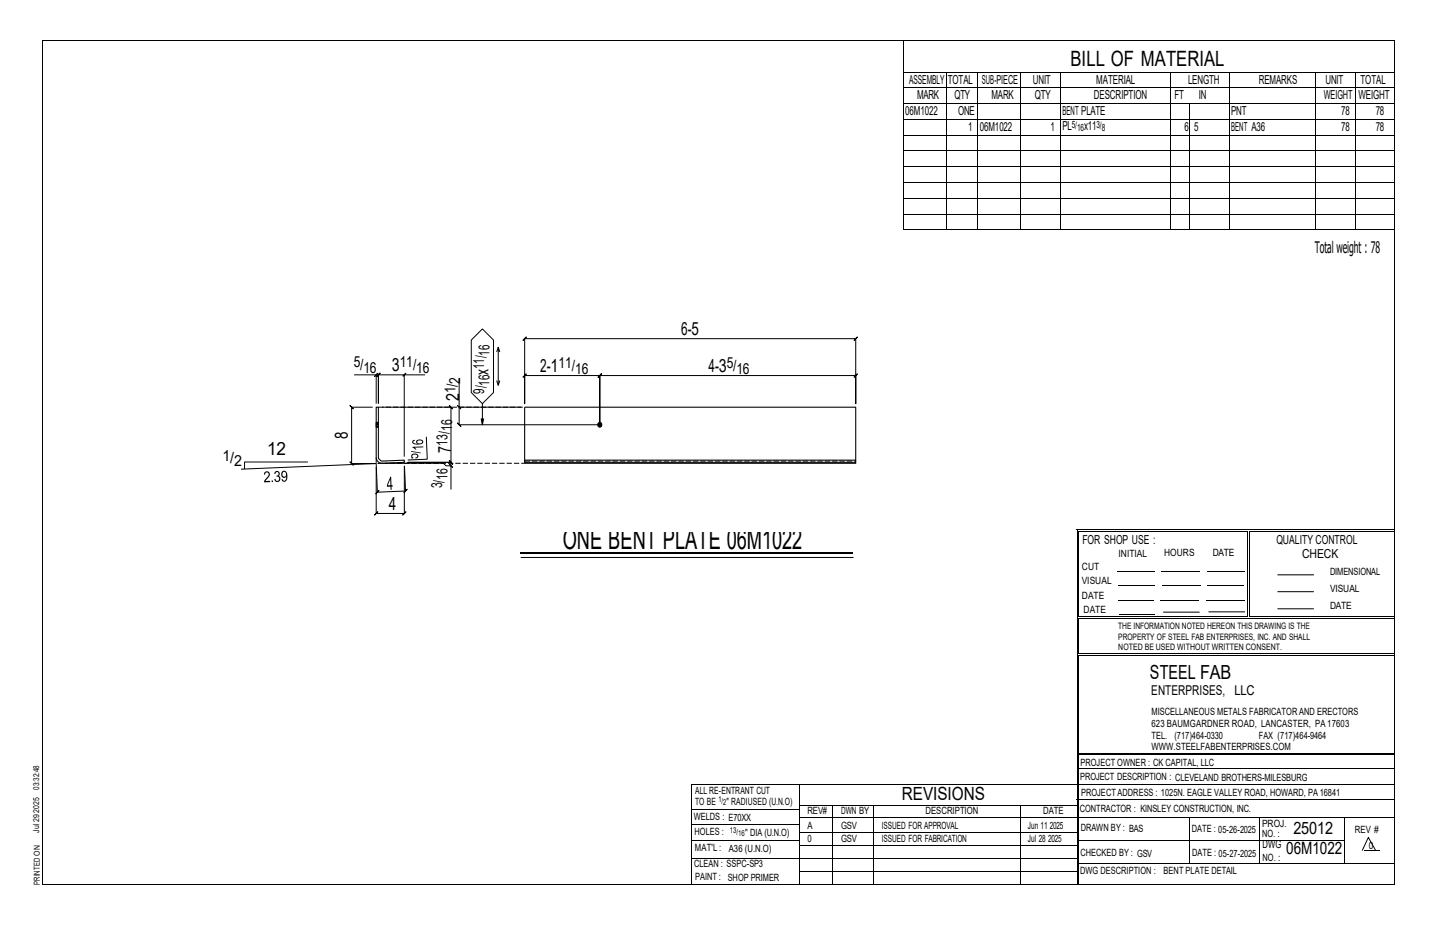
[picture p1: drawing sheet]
<svg xmlns="http://www.w3.org/2000/svg" width="432mm" height="279mm" viewBox="0 0 432 279" stroke-linecap="round" stroke-linejoin="round" font-family="sans-serif">
<g fill="none" stroke="#000" stroke-width=".3">
<path d="M12.7 12.2v9.3M12.8 12.1h258.5M271.5 12.2v9.3M271.6 12.1h147.3M419 12.2v9.3M12.7 21.8v4.4M12.7 26.5v4.5M12.7 31.2v4.5M12.7 36v4.5M271.5 21.8v4.4M271.5 26.5v4.5M271.5 31.2v4.5"/>
<path d="M271.5 36v4.5M271.6 21.6h12.7M271.6 26.4h12.7M271.6 31.1h12.7M271.6 35.9h12.7M284.4 21.8v4.4M284.4 26.5v4.5M284.4 31.2v4.5M284.4 36v4.5M284.5 21.6h9.2M284.5 26.4h9.2M284.5 31.1h9.2"/>
<path d="M284.5 35.9h9.2M293.9 21.8v4.4M293.9 26.5v4.5M293.9 31.2v4.5M293.9 36v4.5M294 21.6h12.5M294 26.4h12.5M294 31.1h12.5M294 35.9h12.5M306.6 21.8v4.4M306.6 26.5v4.5M306.6 31.2v4.5"/>
<path d="M306.6 36v4.5M306.8 21.6h11.7M306.8 26.4h11.7M306.8 31.1h11.7M306.8 35.9h11.7M318.7 21.8v4.4M318.7 26.5v4.5M318.7 31.2v4.5M318.7 36v4.5M318.8 21.6h32.8M318.8 26.4h32.8M318.8 31.1h32.8"/>
<path d="M318.8 35.9h32.8M351.7 21.8v4.4M351.7 26.5v4.5M351.7 31.2v4.5M351.7 36v4.5M351.9 21.6h17.4M351.9 26.4h17.4M351.9 31.1h5.4M351.9 35.9h5.4M357.4 31.2v4.5M357.4 36v4.5M357.5 31.1h11.8"/>
<path d="M357.5 35.9h11.8M369.4 21.8v4.4M369.4 26.5v4.5M369.4 31.2v4.5M369.4 36v4.5M369.5 21.6h25.8M369.5 26.4h25.8M369.5 31.1h25.8M369.5 35.9h25.8M395.4 21.8v4.4M395.4 26.5v4.5M395.4 31.2v4.5"/>
<path d="M395.4 36v4.5M395.5 21.6h11.6M395.5 26.4h11.6M395.5 31.1h11.6M395.5 35.9h11.6M407.2 21.8v4.4M407.2 26.5v4.5M407.2 31.2v4.5M407.2 36v4.5M407.3 21.6h11.6M407.3 26.4h11.6M407.3 31.1h11.6"/>
<path d="M407.3 35.9h11.6M419 21.8v4.4M419 26.5v4.5M419 31.2v4.5M419 36v4.5M12.7 40.7v4.5M12.7 45.5v4.5M12.7 50.2v4.5M12.7 55v4.5M12.7 59.7v4.5M271.5 40.7v4.5M271.5 45.5v4.5"/>
<path d="M271.5 50.2v4.5M271.5 55v4.5M271.5 59.7v4.5M271.6 40.6h12.7M271.6 45.3h12.7M271.6 50.1h12.7M271.6 54.8h12.7M271.6 59.6h12.7M284.4 40.7v4.5M284.4 45.5v4.5M284.4 50.2v4.5M284.4 55v4.5"/>
<path d="M284.4 59.7v4.5M284.5 40.6h9.2M284.5 45.3h9.2M284.5 50.1h9.2M284.5 54.8h9.2M284.5 59.6h9.2M293.9 40.7v4.5M293.9 45.5v4.5M293.9 50.2v4.5M293.9 55v4.5M293.9 59.7v4.5M294 40.6h12.5"/>
<path d="M294 45.3h12.5M294 50.1h12.5M294 54.8h12.5M294 59.6h12.5M306.6 40.7v4.5M306.6 45.5v4.5M306.6 50.2v4.5M306.6 55v4.5M306.6 59.7v4.5M306.8 40.6h11.7M306.8 45.3h11.7M306.8 50.1h11.7"/>
<path d="M306.8 54.8h11.7M306.8 59.6h11.7M318.7 40.7v4.5M318.7 45.5v4.5M318.7 50.2v4.5M318.7 55v4.5M318.7 59.7v4.5M318.8 40.6h32.8M318.8 45.3h32.8M318.8 50.1h32.8M318.8 54.8h32.8M318.8 59.6h32.8"/>
<path d="M351.7 40.7v4.5M351.7 45.5v4.5M351.7 50.2v4.5M351.7 55v4.5M351.7 59.7v4.5M351.9 40.6h5.4M351.9 45.3h5.4M351.9 50.1h5.4M351.9 54.8h5.4M351.9 59.6h5.4M357.4 40.7v4.5M357.4 45.5v4.5"/>
<path d="M357.4 50.2v4.5M357.4 55v4.5M357.4 59.7v4.5M357.5 40.6h11.8M357.5 45.3h11.8M357.5 50.1h11.8M357.5 54.8h11.8M357.5 59.6h11.8M369.4 40.7v4.5M369.4 45.5v4.5M369.4 50.2v4.5M369.4 55v4.5"/>
<path d="M369.4 59.7v4.5M369.5 40.6h25.8M369.5 45.3h25.8M369.5 50.1h25.8M369.5 54.8h25.8M369.5 59.6h25.8M395.4 40.7v4.5M395.4 45.5v4.5M395.4 50.2v4.5M395.4 55v4.5M395.4 59.7v4.5M395.5 40.6h11.6"/>
<path d="M395.5 45.3h11.6M395.5 50.1h11.6M395.5 54.8h11.6M395.5 59.6h11.6M407.2 40.7v4.5M407.2 45.5v4.5M407.2 50.2v4.5M407.2 55v4.5M407.2 59.7v4.5M407.3 40.6h11.6M407.3 45.3h11.6M407.3 50.1h11.6"/>
<path d="M407.3 54.8h11.6M407.3 59.6h11.6M419 40.7v4.5M419 45.5v4.5M419 50.2v4.5M419 55v4.5M419 59.7v4.5M12.7 64.5v4.5M12.7 69.2v89.8M271.5 64.5v4.5M271.6 64.4h12.7M271.6 69.1h12.7"/>
<path d="M284.4 64.5v4.5M284.5 64.4h9.2M284.5 69.1h9.2M293.9 64.5v4.5M294 64.4h12.5M294 69.1h12.5M306.6 64.5v4.5M306.8 64.4h11.7M306.8 69.1h11.7M318.7 64.5v4.5M318.8 64.4h32.8M318.8 69.1h32.8"/>
<path d="M351.7 64.5v4.5M351.9 64.4h5.4M351.9 69.1h5.4M357.4 64.5v4.5M357.5 64.4h11.8M357.5 69.1h11.8M369.4 64.5v4.5M369.5 64.4h25.8M369.5 69.1h25.8M395.4 64.5v4.5M395.5 64.4h11.6M395.5 69.1h11.6"/>
<path d="M407.2 64.5v4.5M407.3 64.4h11.6M407.3 69.1h11.6M419 64.5v4.5M419 69.2v89.8M106.4 112.6h6.6v8.7M113 112.6h.7l-.5 .5 1-1-.5 .5v8.7v-8.7l-.5 .5 1-1-.5 .5h7.8M113.5 112.1l-1 1zM121.5 112.6l.5-.5-1 1zM127.7 112.6h-6.2v24.6M138 113.7v8.6h18.6M141.6 102.2l3.4-3.4 3.3 3.4v15.7l-3.3 3.4-3.4-3.4z"/>
<path d="M149.2 114.3l.5 1.5 .5-1.5M149.7 104.3l-.5 1.5M150.2 105.8l-.5-1.5v11.5M157.2 102.2l1-1-.5 .5h99.4l-.5 .5 1-1-.5 .5v19.6v-8.5l.5-.5-1 1 .5-.5h-76.9l.5-.5-1 1 .5-.5v14.8v-14.8l.5-.5-1 1 .5-.5h-22.5l.5-.5-1 1 .5-.5v8.5v-19.6zM92.5 138.8h-19v2.1M112 122.3h-6.3l-.5-.5 1 1-.5-.5v17l-.5-.5 1 1-.5-.5h7.3l.4 8.6-.5 .5 1-1-.5 .5 8.5-.4-.5 .5 .9-1-.4 .5-.4-7.5M113 139.3l-40.6 1.7M114.8 122.3h20.7l-.5-.5 1 1-.5-.5v16.6l-.5-.5 1 1-.5-.5h-12.9h12.9l-.5-.5 1 1-.5-.5v1M115.9 139.2h17.4l.7 .7h1.5v7.2M121.5 140v14.3l.5-.5-1 1 .5-.5h-8.5l.5-.5-1 1 .5-.5v-14M128.1 131.2l.3 6.8-5.9 .2M135 139.4l1 1z"/>
<path d="M137.5 121.8l1 1zM138 122.3v5.3l-.5-.5 1 1-.5-.5h42.2M145 121.3v6.3l-.4-1.7h.7l-.3 1.7M12.7 159.8v25.4M323.6 159.8v25.4M324.1 159.8v25.4M324.3 159.2h50.6M324.3 159.7h50.6M375 159.8v25.4M375.5 159.8v25.4M375.6 159.2h43.3M375.6 159.7h43.3"/>
<path d="M419 159.8v25.4M156.5 167.5h100M335.7 171.6h11.3M336.2 175.9h10.9M349.1 171.6h11.5M349.2 175.9h11.5M362.7 171.6h11.2M362.8 175.9h11.1M383.9 172.7h10.9M383.9 177.8h10.9M12.7 186v10.3M12.7 197.1v29.1"/>
<path d="M323.6 186v10.3M323.6 197.1v29.1M324.1 186v10.3M324.1 197.1v29.1M324.3 185.3h50.6M324.3 185.8h50.6M324.3 196.4h94.6M324.3 196.9h94.6M335.9 180.3h10.8M336.2 184.5h10.8M348.8 180.3h11.5M349.5 183.9h11"/>
<path d="M362.4 180.3h11.5M363.1 183.8h11M375.6 185.3h43.3M375.6 185.8h43.3M383.9 182.9h10.9M419 186v10.3M419 197.1v29.1M12.7 227v3.8M12.7 231.1v4.5M12.7 235.9v4.2M207.8 235.9v4.2M207.9 235.7h32.2"/>
<path d="M240.1 235.9v4.2M240.2 235.9v4.2M240.4 235.7h83.1M323.6 227v3.8M323.6 231.1v4.5M323.6 235.9v4.2M324.1 227v3.8M324.1 231.1v4.5M324.1 235.9v4.2M324.3 226.3h94.6M324.3 226.8h94.6M324.3 231h94.6"/>
<path d="M324.3 235.7h94.6M419 227v3.8M419 231.1v4.5M419 235.9v4.2M12.7 243.3v2.2M12.7 250.1v2.2M12.7 254.1v3.7M12.7 259.5v2.2M207.8 243.3v2.2M207.8 250.1v2.2M207.8 254.1v3.7M207.8 259.5v2.2"/>
<path d="M207.9 243.2h32.2M207.9 247.8h32.2M207.9 252.5h32.2M207.9 257.9h32.2M240.1 243.3v2.2M240.1 250.1v2.2M240.1 254.1v3.7M240.1 259.5v2.2M240.2 243.3v2.2M240.2 250.1v2.2M240.2 254.1v3.7M240.2 259.5v2.2"/>
<path d="M240.3 242.1h9.8M240.3 245.6h9.8M240.3 250h9.8M240.3 253.9h9.8M240.3 257.9h9.8M250.3 243.3v2.2M250.3 250.1v2.2M250.3 254.1v3.7M250.3 259.5v2.2M250.4 242.1h12M250.4 245.6h12M250.4 250h12"/>
<path d="M250.4 253.9h12M250.4 257.9h12M262.5 243.3v2.2M262.5 250.1v2.2M262.5 254.1v3.7M262.5 259.5v2.2M262.6 242.1h43.9M262.6 245.6h43.9M262.6 250h43.9M262.6 253.9h43.9M262.6 257.9h43.9M306.6 243.3v2.2"/>
<path d="M306.6 250.1v2.2M306.6 254.1v3.7M306.6 259.5v2.2M306.8 242.1h17M306.8 245.6h17M306.8 250h17M306.8 253.9h17M306.8 257.9h17M323.8 243.3v2.2M323.8 250.1v2.2M323.8 254.1v3.7M323.8 259.5v2.2"/>
<path d="M323.9 243.3v2.2M323.9 250.1v2.2M323.9 254.1v3.7M323.9 259.5v2.2M324 245.6h33.3M324 252.5h33.3M324 259.4h33.3M324.5 240.3h94.4M357.4 250.1v2.2M357.4 254.1v3.7M357.5 245.6h20.9M357.5 252.5h20.9"/>
<path d="M357.5 259.4h20.9M378.5 250.1v2.2M378.5 254.1v3.7M378.6 245.6h25.4M378.6 252.5h25.4M378.6 259.4h25.4M404.1 250.1v2.2M404.1 254.1v3.7M404.3 245.6h14.6M404.3 259.4h14.6M409.3 255.5l1.9-3.9 2.2 3.9M410 255.5h4.7"/>
<path d="M419 243.3v2.2M419 250.1v2.2M419 254.1v3.7M419 259.5v2.2M12.7 262v3.7M12.8 265.8h194.9M207.8 262v3.7M207.9 265.8h32.2M240.1 262v3.7M240.2 262v3.7M240.3 261.9h9.8M240.4 265.8h9.7"/>
<path d="M250.3 262v3.7M250.4 261.9h12M250.4 265.8h12M262.5 262v3.7M262.6 261.9h43.9M262.6 265.8h43.9M306.6 262v3.7M306.8 261.9h17M306.8 265.8h17M323.8 262v3.7M323.9 262v3.7M324.1 265.8h94.8"/>
<path d="M419 262v3.7"/>
<circle cx="180.2" cy="127.6" r=".68"/>
</g>
<g fill="#000">
<path d="M12.6 12h.2v.2h-.2z" fill-rule="evenodd"/>
<path d="M12.6 12h.2v.2h-.2z" fill-rule="evenodd"/>
<path d="M271.3 12h.3v.2h-.3z" fill-rule="evenodd"/>
<path d="M418.9 12h.2v.2h-.2z" fill-rule="evenodd"/>
<path d="M418.9 12h.2v.2h-.2z" fill-rule="evenodd"/>
<path d="M12.6 21.5h.2v.3h-.2z" fill-rule="evenodd"/>
<path d="M12.6 26.2h.2v.3h-.2z" fill-rule="evenodd"/>
<path d="M12.6 31h.2v.2h-.2z" fill-rule="evenodd"/>
<path d="M12.6 35.7h.2v.3h-.2z" fill-rule="evenodd"/>
<path d="M271.3 21.5h.3v.3h-.3z" fill-rule="evenodd"/>
<path d="M271.3 26.2h.3v.3h-.3z" fill-rule="evenodd"/>
<path d="M271.3 31h.3v.2h-.3z" fill-rule="evenodd"/>
<path d="M271.3 35.7h.3v.3h-.3z" fill-rule="evenodd"/>
<path d="M284.3 21.5h.2v.3h-.2z" fill-rule="evenodd"/>
<path d="M284.3 26.2h.2v.3h-.2z" fill-rule="evenodd"/>
<path d="M284.3 31h.2v.2h-.2z" fill-rule="evenodd"/>
<path d="M284.3 35.7h.2v.3h-.2z" fill-rule="evenodd"/>
<path d="M293.7 21.5h.3v.3h-.3z" fill-rule="evenodd"/>
<path d="M293.7 26.2h.3v.3h-.3z" fill-rule="evenodd"/>
<path d="M293.7 31h.3v.2h-.3z" fill-rule="evenodd"/>
<path d="M293.7 35.7h.3v.3h-.3z" fill-rule="evenodd"/>
<path d="M306.5 21.5h.3v.3h-.3z" fill-rule="evenodd"/>
<path d="M306.5 26.2h.3v.3h-.3z" fill-rule="evenodd"/>
<path d="M306.5 31h.3v.2h-.3z" fill-rule="evenodd"/>
<path d="M306.5 35.7h.3v.3h-.3z" fill-rule="evenodd"/>
<path d="M318.6 21.5h.2v.3h-.2z" fill-rule="evenodd"/>
<path d="M318.6 26.2h.2v.3h-.2z" fill-rule="evenodd"/>
<path d="M318.6 31h.2v.2h-.2z" fill-rule="evenodd"/>
<path d="M318.6 35.7h.2v.3h-.2z" fill-rule="evenodd"/>
<path d="M351.6 21.5h.3v.3h-.3z" fill-rule="evenodd"/>
<path d="M351.6 26.2h.3v.3h-.3z" fill-rule="evenodd"/>
<path d="M351.6 31h.3v.2h-.3z" fill-rule="evenodd"/>
<path d="M351.6 35.7h.3v.3h-.3z" fill-rule="evenodd"/>
<path d="M357.3 31h.2v.2h-.2z" fill-rule="evenodd"/>
<path d="M357.3 35.7h.2v.3h-.2z" fill-rule="evenodd"/>
<path d="M369.3 21.5h.2v.3h-.2z" fill-rule="evenodd"/>
<path d="M369.3 26.2h.2v.3h-.2z" fill-rule="evenodd"/>
<path d="M369.3 31h.2v.2h-.2z" fill-rule="evenodd"/>
<path d="M369.3 35.7h.2v.3h-.2z" fill-rule="evenodd"/>
<path d="M395.3 21.5h.2v.3h-.2z" fill-rule="evenodd"/>
<path d="M395.3 26.2h.2v.3h-.2z" fill-rule="evenodd"/>
<path d="M395.3 31h.2v.2h-.2z" fill-rule="evenodd"/>
<path d="M395.3 35.7h.2v.3h-.2z" fill-rule="evenodd"/>
<path d="M407.1 21.5h.2v.3h-.2z" fill-rule="evenodd"/>
<path d="M407.1 26.2h.2v.3h-.2z" fill-rule="evenodd"/>
<path d="M407.1 31h.2v.2h-.2z" fill-rule="evenodd"/>
<path d="M407.1 35.7h.2v.3h-.2z" fill-rule="evenodd"/>
<path d="M418.9 21.5h.2v.3h-.2z" fill-rule="evenodd"/>
<path d="M418.9 26.2h.2v.3h-.2z" fill-rule="evenodd"/>
<path d="M418.9 31h.2v.2h-.2z" fill-rule="evenodd"/>
<path d="M418.9 35.7h.2v.3h-.2z" fill-rule="evenodd"/>
<path d="M12.6 40.5h.2v.2h-.2z" fill-rule="evenodd"/>
<path d="M12.6 45.2h.2v.3h-.2z" fill-rule="evenodd"/>
<path d="M12.6 50h.2v.2h-.2z" fill-rule="evenodd"/>
<path d="M12.6 54.7h.2v.3h-.2z" fill-rule="evenodd"/>
<path d="M12.6 59.5h.2v.2h-.2z" fill-rule="evenodd"/>
<path d="M271.3 40.5h.3v.2h-.3z" fill-rule="evenodd"/>
<path d="M271.3 45.2h.3v.3h-.3z" fill-rule="evenodd"/>
<path d="M271.3 50h.3v.2h-.3z" fill-rule="evenodd"/>
<path d="M271.3 54.7h.3v.3h-.3z" fill-rule="evenodd"/>
<path d="M271.3 59.5h.3v.2h-.3z" fill-rule="evenodd"/>
<path d="M284.3 40.5h.2v.2h-.2z" fill-rule="evenodd"/>
<path d="M284.3 45.2h.2v.3h-.2z" fill-rule="evenodd"/>
<path d="M284.3 50h.2v.2h-.2z" fill-rule="evenodd"/>
<path d="M284.3 54.7h.2v.3h-.2z" fill-rule="evenodd"/>
<path d="M284.3 59.5h.2v.2h-.2z" fill-rule="evenodd"/>
<path d="M293.7 40.5h.3v.2h-.3z" fill-rule="evenodd"/>
<path d="M293.7 45.2h.3v.3h-.3z" fill-rule="evenodd"/>
<path d="M293.7 50h.3v.2h-.3z" fill-rule="evenodd"/>
<path d="M293.7 54.7h.3v.3h-.3z" fill-rule="evenodd"/>
<path d="M293.7 59.5h.3v.2h-.3z" fill-rule="evenodd"/>
<path d="M306.5 40.5h.3v.2h-.3z" fill-rule="evenodd"/>
<path d="M306.5 45.2h.3v.3h-.3z" fill-rule="evenodd"/>
<path d="M306.5 50h.3v.2h-.3z" fill-rule="evenodd"/>
<path d="M306.5 54.7h.3v.3h-.3z" fill-rule="evenodd"/>
<path d="M306.5 59.5h.3v.2h-.3z" fill-rule="evenodd"/>
<path d="M318.6 40.5h.2v.2h-.2z" fill-rule="evenodd"/>
<path d="M318.6 45.2h.2v.3h-.2z" fill-rule="evenodd"/>
<path d="M318.6 50h.2v.2h-.2z" fill-rule="evenodd"/>
<path d="M318.6 54.7h.2v.3h-.2z" fill-rule="evenodd"/>
<path d="M318.6 59.5h.2v.2h-.2z" fill-rule="evenodd"/>
<path d="M351.6 40.5h.3v.2h-.3z" fill-rule="evenodd"/>
<path d="M351.6 45.2h.3v.3h-.3z" fill-rule="evenodd"/>
<path d="M351.6 50h.3v.2h-.3z" fill-rule="evenodd"/>
<path d="M351.6 54.7h.3v.3h-.3z" fill-rule="evenodd"/>
<path d="M351.6 59.5h.3v.2h-.3z" fill-rule="evenodd"/>
<path d="M357.3 40.5h.2v.2h-.2z" fill-rule="evenodd"/>
<path d="M357.3 45.2h.2v.3h-.2z" fill-rule="evenodd"/>
<path d="M357.3 50h.2v.2h-.2z" fill-rule="evenodd"/>
<path d="M357.3 54.7h.2v.3h-.2z" fill-rule="evenodd"/>
<path d="M357.3 59.5h.2v.2h-.2z" fill-rule="evenodd"/>
<path d="M369.3 40.5h.2v.2h-.2z" fill-rule="evenodd"/>
<path d="M369.3 45.2h.2v.3h-.2z" fill-rule="evenodd"/>
<path d="M369.3 50h.2v.2h-.2z" fill-rule="evenodd"/>
<path d="M369.3 54.7h.2v.3h-.2z" fill-rule="evenodd"/>
<path d="M369.3 59.5h.2v.2h-.2z" fill-rule="evenodd"/>
<path d="M395.3 40.5h.2v.2h-.2z" fill-rule="evenodd"/>
<path d="M395.3 45.2h.2v.3h-.2z" fill-rule="evenodd"/>
<path d="M395.3 50h.2v.2h-.2z" fill-rule="evenodd"/>
<path d="M395.3 54.7h.2v.3h-.2z" fill-rule="evenodd"/>
<path d="M395.3 59.5h.2v.2h-.2z" fill-rule="evenodd"/>
<path d="M407.1 40.5h.2v.2h-.2z" fill-rule="evenodd"/>
<path d="M407.1 45.2h.2v.3h-.2z" fill-rule="evenodd"/>
<path d="M407.1 50h.2v.2h-.2z" fill-rule="evenodd"/>
<path d="M407.1 54.7h.2v.3h-.2z" fill-rule="evenodd"/>
<path d="M407.1 59.5h.2v.2h-.2z" fill-rule="evenodd"/>
<path d="M418.9 40.5h.2v.2h-.2z" fill-rule="evenodd"/>
<path d="M418.9 45.2h.2v.3h-.2z" fill-rule="evenodd"/>
<path d="M418.9 50h.2v.2h-.2z" fill-rule="evenodd"/>
<path d="M418.9 54.7h.2v.3h-.2z" fill-rule="evenodd"/>
<path d="M418.9 59.5h.2v.2h-.2z" fill-rule="evenodd"/>
<path d="M12.6 64.2h.2v.3h-.2z" fill-rule="evenodd"/>
<path d="M12.6 69h.2v.2h-.2z" fill-rule="evenodd"/>
<path d="M271.3 64.2h.3v.3h-.3z" fill-rule="evenodd"/>
<path d="M271.3 69h.3v.2h-.3z" fill-rule="evenodd"/>
<path d="M271.3 69h.3v.2h-.3z" fill-rule="evenodd"/>
<path d="M284.3 64.2h.2v.3h-.2z" fill-rule="evenodd"/>
<path d="M284.3 69h.2v.2h-.2z" fill-rule="evenodd"/>
<path d="M293.7 64.2h.3v.3h-.3z" fill-rule="evenodd"/>
<path d="M293.7 69h.3v.2h-.3z" fill-rule="evenodd"/>
<path d="M306.5 64.2h.3v.3h-.3z" fill-rule="evenodd"/>
<path d="M306.5 69h.3v.2h-.3z" fill-rule="evenodd"/>
<path d="M318.6 64.2h.2v.3h-.2z" fill-rule="evenodd"/>
<path d="M318.6 69h.2v.2h-.2z" fill-rule="evenodd"/>
<path d="M351.6 64.2h.3v.3h-.3z" fill-rule="evenodd"/>
<path d="M351.6 69h.3v.2h-.3z" fill-rule="evenodd"/>
<path d="M357.3 64.2h.2v.3h-.2z" fill-rule="evenodd"/>
<path d="M357.3 69h.2v.2h-.2z" fill-rule="evenodd"/>
<path d="M369.3 64.2h.2v.3h-.2z" fill-rule="evenodd"/>
<path d="M369.3 69h.2v.2h-.2z" fill-rule="evenodd"/>
<path d="M395.3 64.2h.2v.3h-.2z" fill-rule="evenodd"/>
<path d="M395.3 69h.2v.2h-.2z" fill-rule="evenodd"/>
<path d="M407.1 64.2h.2v.3h-.2z" fill-rule="evenodd"/>
<path d="M407.1 69h.2v.2h-.2z" fill-rule="evenodd"/>
<path d="M418.9 64.2h.2v.3h-.2z" fill-rule="evenodd"/>
<path d="M418.9 69h.2v.2h-.2z" fill-rule="evenodd"/>
<path d="M12.6 159h.2v.8h-.2z" fill-rule="evenodd"/>
<path d="M323.5 159h.3v.8h-.3z" fill-rule="evenodd"/>
<path d="M323.5 159h.8v.3h-.8z" fill-rule="evenodd"/>
<path d="M324 159.5h.3v.3h-.3z" fill-rule="evenodd"/>
<path d="M324 159.5h.3v.3h-.3z" fill-rule="evenodd"/>
<path d="M374.9 159.8h.2z" fill-rule="evenodd"/>
<path d="M374.9 159h.7v.3h-.7z" fill-rule="evenodd"/>
<path d="M374.9 159.5h.2v.3h-.2z" fill-rule="evenodd"/>
<path d="M375.4 159.8h.2z" fill-rule="evenodd"/>
<path d="M375.4 159.5h.2v.3h-.2z" fill-rule="evenodd"/>
<path d="M418.9 159h.2v.8h-.2z" fill-rule="evenodd"/>
<path d="M156.4 165.8h100v.6h-100z" fill-rule="evenodd"/>
<path d="M12.6 185.2h.2v.8h-.2z" fill-rule="evenodd"/>
<path d="M12.6 196.3h.2v.8h-.2z" fill-rule="evenodd"/>
<path d="M323.5 186h.3z" fill-rule="evenodd"/>
<path d="M323.5 185.2h.3v.8h-.3z" fill-rule="evenodd"/>
<path d="M323.5 197l.3 .1z" fill-rule="evenodd"/>
<path d="M323.5 196.3h.3v.7h-.3z" fill-rule="evenodd"/>
<path d="M324 186h.3z" fill-rule="evenodd"/>
<path d="M324 185.2h.3v.2h-.3z" fill-rule="evenodd"/>
<path d="M324 185.7h.3v.3h-.3z" fill-rule="evenodd"/>
<path d="M324 197l.3 .1z" fill-rule="evenodd"/>
<path d="M324 196.3h.3v.2h-.3z" fill-rule="evenodd"/>
<path d="M324 196.8h.3v.2h-.3z" fill-rule="evenodd"/>
<path d="M374.9 185.2h.2v.2h-.2z" fill-rule="evenodd"/>
<path d="M374.9 185.7h.7v.3h-.7z" fill-rule="evenodd"/>
<path d="M375.4 185.2h.2v.2h-.2z" fill-rule="evenodd"/>
<path d="M418.9 185.2h.2v.8h-.2z" fill-rule="evenodd"/>
<path d="M418.9 196.3h.2v.8h-.2z" fill-rule="evenodd"/>
<path d="M12.6 226.2h.2v.8h-.2z" fill-rule="evenodd"/>
<path d="M12.6 230.8h.2v.3h-.2z" fill-rule="evenodd"/>
<path d="M12.6 235.6h.2v.3h-.2z" fill-rule="evenodd"/>
<path d="M207.7 235.6h.2v.3h-.2z" fill-rule="evenodd"/>
<path d="M207.7 235.6h.2v.3h-.2z" fill-rule="evenodd"/>
<path d="M240.1 235.6h.3v.3h-.3z" fill-rule="evenodd"/>
<path d="M323.5 226.9l.3 .1z" fill-rule="evenodd"/>
<path d="M323.5 226.2h.3v.7h-.3z" fill-rule="evenodd"/>
<path d="M323.5 230.8h.3v.3h-.3z" fill-rule="evenodd"/>
<path d="M323.5 235.6h.3v.3h-.3z" fill-rule="evenodd"/>
<path d="M324 226.9l.3 .1z" fill-rule="evenodd"/>
<path d="M324 226.2h.3v.2h-.3z" fill-rule="evenodd"/>
<path d="M324 226.7h.3v.2h-.3z" fill-rule="evenodd"/>
<path d="M324 230.8h.3v.3h-.3z" fill-rule="evenodd"/>
<path d="M324 235.6h.3v.3h-.3z" fill-rule="evenodd"/>
<path d="M418.9 226.2h.2v.8h-.2z" fill-rule="evenodd"/>
<path d="M418.9 230.8h.2v.3h-.2z" fill-rule="evenodd"/>
<path d="M418.9 235.6h.2v.3h-.2z" fill-rule="evenodd"/>
<path d="M12.6 240.1h.2v.3h-.2z" fill-rule="evenodd"/>
<path d="M12.6 240.4h.2v1.6h-.2z" fill-rule="evenodd"/>
<path d="M12.6 242h.2v.2h-.2z" fill-rule="evenodd"/>
<path d="M12.6 242.2h.2v.8h-.2z" fill-rule="evenodd"/>
<path d="M12.6 243h.2v.3h-.2z" fill-rule="evenodd"/>
<path d="M12.6 245.5h.2v.2h-.2z" fill-rule="evenodd"/>
<path d="M12.6 245.7h.2v2h-.2z" fill-rule="evenodd"/>
<path d="M12.6 247.7h.2v.2h-.2z" fill-rule="evenodd"/>
<path d="M12.6 247.9h.2v2h-.2z" fill-rule="evenodd"/>
<path d="M12.6 249.9h.2v.2h-.2z" fill-rule="evenodd"/>
<path d="M12.6 252.3h.2v.3h-.2z" fill-rule="evenodd"/>
<path d="M12.6 252.6h.2v1.2h-.2z" fill-rule="evenodd"/>
<path d="M12.6 253.8h.2v.3h-.2z" fill-rule="evenodd"/>
<path d="M12.6 257.8h.2v.2h-.2z" fill-rule="evenodd"/>
<path d="M12.6 258h.2v1.3h-.2z" fill-rule="evenodd"/>
<path d="M12.6 259.3h.2v.2h-.2z" fill-rule="evenodd"/>
<path d="M207.7 240.1h.2v.3h-.2z" fill-rule="evenodd"/>
<path d="M207.7 240.4h.2v1.6h-.2z" fill-rule="evenodd"/>
<path d="M207.7 242h.2v.2h-.2z" fill-rule="evenodd"/>
<path d="M207.7 242.2h.2v.8h-.2z" fill-rule="evenodd"/>
<path d="M207.7 243h.2v.3h-.2z" fill-rule="evenodd"/>
<path d="M207.7 245.5h.2v.2h-.2z" fill-rule="evenodd"/>
<path d="M207.7 245.7h.2v2h-.2z" fill-rule="evenodd"/>
<path d="M207.7 247.7h.2v.2h-.2z" fill-rule="evenodd"/>
<path d="M207.7 247.9h.2v2h-.2z" fill-rule="evenodd"/>
<path d="M207.7 249.9h.2v.2h-.2z" fill-rule="evenodd"/>
<path d="M207.7 252.3h.2v.3h-.2z" fill-rule="evenodd"/>
<path d="M207.7 252.6h.2v1.2h-.2z" fill-rule="evenodd"/>
<path d="M207.7 253.8h.2v.3h-.2z" fill-rule="evenodd"/>
<path d="M207.7 257.8h.2v.2h-.2z" fill-rule="evenodd"/>
<path d="M207.7 258h.2v1.3h-.2z" fill-rule="evenodd"/>
<path d="M207.7 259.3h.2v.2h-.2z" fill-rule="evenodd"/>
<path d="M240.1 240.1v.3z" fill-rule="evenodd"/>
<path d="M240.1 240.4v1.6z" fill-rule="evenodd"/>
<path d="M240.1 242v.2z" fill-rule="evenodd"/>
<path d="M240.1 242.2v.8z" fill-rule="evenodd"/>
<path d="M240.1 243v.3z" fill-rule="evenodd"/>
<path d="M240.1 245.5v.2z" fill-rule="evenodd"/>
<path d="M240.1 245.7v2z" fill-rule="evenodd"/>
<path d="M240.1 247.7v.2z" fill-rule="evenodd"/>
<path d="M240.1 247.9v2z" fill-rule="evenodd"/>
<path d="M240.1 249.9v.2z" fill-rule="evenodd"/>
<path d="M240.1 252.3v.3z" fill-rule="evenodd"/>
<path d="M240.1 252.6v1.2z" fill-rule="evenodd"/>
<path d="M240.1 253.8v.3z" fill-rule="evenodd"/>
<path d="M240.1 257.8v.2z" fill-rule="evenodd"/>
<path d="M240.1 258v1.3z" fill-rule="evenodd"/>
<path d="M240.1 259.3v.2z" fill-rule="evenodd"/>
<path d="M240.2 240.1l.1 .3z" fill-rule="evenodd"/>
<path d="M240.2 240.4l.1 1.6z" fill-rule="evenodd"/>
<path d="M240.2 242l.1 .2z" fill-rule="evenodd"/>
<path d="M240.2 242.2l.1 .8z" fill-rule="evenodd"/>
<path d="M240.2 243l.1 .3z" fill-rule="evenodd"/>
<path d="M240.2 245.5l.1 .2z" fill-rule="evenodd"/>
<path d="M240.2 245.7l.1 2z" fill-rule="evenodd"/>
<path d="M240.2 247.7l.1 .2z" fill-rule="evenodd"/>
<path d="M240.2 247.9l.1 2z" fill-rule="evenodd"/>
<path d="M240.2 249.9l.1 .2z" fill-rule="evenodd"/>
<path d="M240.2 252.3l.1 .3z" fill-rule="evenodd"/>
<path d="M240.2 252.6l.1 1.2z" fill-rule="evenodd"/>
<path d="M240.2 253.8l.1 .3z" fill-rule="evenodd"/>
<path d="M240.2 257.8l.1 .2z" fill-rule="evenodd"/>
<path d="M240.2 258l.1 1.3z" fill-rule="evenodd"/>
<path d="M240.2 259.3l.1 .2z" fill-rule="evenodd"/>
<path d="M250.1 242h.3v.2h-.3z" fill-rule="evenodd"/>
<path d="M250.1 242.2h.3v.8h-.3z" fill-rule="evenodd"/>
<path d="M250.1 243h.3v.3h-.3z" fill-rule="evenodd"/>
<path d="M250.1 245.5h.3v.2h-.3z" fill-rule="evenodd"/>
<path d="M250.1 245.7h.3v2h-.3z" fill-rule="evenodd"/>
<path d="M250.1 247.7h.3v.2h-.3z" fill-rule="evenodd"/>
<path d="M250.1 247.9h.3v2h-.3z" fill-rule="evenodd"/>
<path d="M250.1 249.9h.3v.2h-.3z" fill-rule="evenodd"/>
<path d="M250.1 252.3h.3v.3h-.3z" fill-rule="evenodd"/>
<path d="M250.1 252.6h.3v1.2h-.3z" fill-rule="evenodd"/>
<path d="M250.1 253.8h.3v.3h-.3z" fill-rule="evenodd"/>
<path d="M250.1 257.8h.3v.2h-.3z" fill-rule="evenodd"/>
<path d="M250.1 258h.3v1.3h-.3z" fill-rule="evenodd"/>
<path d="M250.1 259.3h.3v.2h-.3z" fill-rule="evenodd"/>
<path d="M262.4 242h.2v.2h-.2z" fill-rule="evenodd"/>
<path d="M262.4 242.2h.2v.8h-.2z" fill-rule="evenodd"/>
<path d="M262.4 243h.2v.3h-.2z" fill-rule="evenodd"/>
<path d="M262.4 245.5h.2v.2h-.2z" fill-rule="evenodd"/>
<path d="M262.4 245.7h.2v2h-.2z" fill-rule="evenodd"/>
<path d="M262.4 247.7h.2v.2h-.2z" fill-rule="evenodd"/>
<path d="M262.4 247.9h.2v2h-.2z" fill-rule="evenodd"/>
<path d="M262.4 249.9h.2v.2h-.2z" fill-rule="evenodd"/>
<path d="M262.4 252.3h.2v.3h-.2z" fill-rule="evenodd"/>
<path d="M262.4 252.6h.2v1.2h-.2z" fill-rule="evenodd"/>
<path d="M262.4 253.8h.2v.3h-.2z" fill-rule="evenodd"/>
<path d="M262.4 257.8h.2v.2h-.2z" fill-rule="evenodd"/>
<path d="M262.4 258h.2v1.3h-.2z" fill-rule="evenodd"/>
<path d="M262.4 259.3h.2v.2h-.2z" fill-rule="evenodd"/>
<path d="M306.5 242h.3v.2h-.3z" fill-rule="evenodd"/>
<path d="M306.5 242.2h.3v.8h-.3z" fill-rule="evenodd"/>
<path d="M306.5 243h.3v.3h-.3z" fill-rule="evenodd"/>
<path d="M306.5 245.5h.3v.2h-.3z" fill-rule="evenodd"/>
<path d="M306.5 245.7h.3v2h-.3z" fill-rule="evenodd"/>
<path d="M306.5 247.7h.3v.2h-.3z" fill-rule="evenodd"/>
<path d="M306.5 247.9h.3v2h-.3z" fill-rule="evenodd"/>
<path d="M306.5 249.9h.3v.2h-.3z" fill-rule="evenodd"/>
<path d="M306.5 252.3h.3v.3h-.3z" fill-rule="evenodd"/>
<path d="M306.5 252.6h.3v1.2h-.3z" fill-rule="evenodd"/>
<path d="M306.5 253.8h.3v.3h-.3z" fill-rule="evenodd"/>
<path d="M306.5 257.8h.3v.2h-.3z" fill-rule="evenodd"/>
<path d="M306.5 258h.3v1.3h-.3z" fill-rule="evenodd"/>
<path d="M306.5 259.3h.3v.2h-.3z" fill-rule="evenodd"/>
<path d="M323.5 240.1h.8v.3h-.8z" fill-rule="evenodd"/>
<path d="M323.8 240.4v1.6z" fill-rule="evenodd"/>
<path d="M323.8 242v.2z" fill-rule="evenodd"/>
<path d="M323.8 242.2v.8z" fill-rule="evenodd"/>
<path d="M323.8 243v.3z" fill-rule="evenodd"/>
<path d="M323.8 245.5v.2z" fill-rule="evenodd"/>
<path d="M323.8 245.7v2z" fill-rule="evenodd"/>
<path d="M323.8 247.7v.2z" fill-rule="evenodd"/>
<path d="M323.8 247.9v2z" fill-rule="evenodd"/>
<path d="M323.8 249.9v.2z" fill-rule="evenodd"/>
<path d="M323.8 252.3v.3z" fill-rule="evenodd"/>
<path d="M323.8 252.6v1.2z" fill-rule="evenodd"/>
<path d="M323.8 253.8v.3z" fill-rule="evenodd"/>
<path d="M323.8 257.8v.2z" fill-rule="evenodd"/>
<path d="M323.8 258v1.3z" fill-rule="evenodd"/>
<path d="M323.8 259.3v.2z" fill-rule="evenodd"/>
<path d="M323.9 240.4l.1 1.6z" fill-rule="evenodd"/>
<path d="M323.9 242l.1 .2z" fill-rule="evenodd"/>
<path d="M323.9 242.2l.1 .8z" fill-rule="evenodd"/>
<path d="M323.9 243l.1 .3z" fill-rule="evenodd"/>
<path d="M323.9 245.5l.1 .2z" fill-rule="evenodd"/>
<path d="M323.9 245.7l.1 2z" fill-rule="evenodd"/>
<path d="M323.9 247.7l.1 .2z" fill-rule="evenodd"/>
<path d="M323.9 247.9l.1 2z" fill-rule="evenodd"/>
<path d="M323.9 249.9l.1 .2z" fill-rule="evenodd"/>
<path d="M323.9 252.3l.1 .3z" fill-rule="evenodd"/>
<path d="M323.9 252.6l.1 1.2z" fill-rule="evenodd"/>
<path d="M323.9 253.8l.1 .3z" fill-rule="evenodd"/>
<path d="M323.9 257.8l.1 .2z" fill-rule="evenodd"/>
<path d="M323.9 258l.1 1.3z" fill-rule="evenodd"/>
<path d="M323.9 259.3l.1 .2z" fill-rule="evenodd"/>
<path d="M324.3 240.1h.2v.3h-.2z" fill-rule="evenodd"/>
<path d="M357.3 245.5h.2v.2h-.2z" fill-rule="evenodd"/>
<path d="M357.3 245.7h.2v2h-.2z" fill-rule="evenodd"/>
<path d="M357.3 247.7h.2v.2h-.2z" fill-rule="evenodd"/>
<path d="M357.3 247.9h.2v2h-.2z" fill-rule="evenodd"/>
<path d="M357.3 249.9h.2v.2h-.2z" fill-rule="evenodd"/>
<path d="M357.3 252.3h.2v.3h-.2z" fill-rule="evenodd"/>
<path d="M357.3 252.6h.2v1.2h-.2z" fill-rule="evenodd"/>
<path d="M357.3 253.8h.2v.3h-.2z" fill-rule="evenodd"/>
<path d="M357.3 257.8h.2v.2h-.2z" fill-rule="evenodd"/>
<path d="M357.3 258h.2v1.3h-.2z" fill-rule="evenodd"/>
<path d="M357.3 259.3h.2v.2h-.2z" fill-rule="evenodd"/>
<path d="M378.4 245.5h.2v.2h-.2z" fill-rule="evenodd"/>
<path d="M378.4 245.7h.2v2h-.2z" fill-rule="evenodd"/>
<path d="M378.4 247.7h.2v.2h-.2z" fill-rule="evenodd"/>
<path d="M378.4 247.9h.2v2h-.2z" fill-rule="evenodd"/>
<path d="M378.4 249.9h.2v.2h-.2z" fill-rule="evenodd"/>
<path d="M378.4 252.3h.2v.3h-.2z" fill-rule="evenodd"/>
<path d="M378.4 252.6h.2v1.2h-.2z" fill-rule="evenodd"/>
<path d="M378.4 253.8h.2v.3h-.2z" fill-rule="evenodd"/>
<path d="M378.4 257.8h.2v.2h-.2z" fill-rule="evenodd"/>
<path d="M378.4 258h.2v1.3h-.2z" fill-rule="evenodd"/>
<path d="M378.4 259.3h.2v.2h-.2z" fill-rule="evenodd"/>
<path d="M404 245.5h.3v.2h-.3z" fill-rule="evenodd"/>
<path d="M404 245.7h.3v2h-.3z" fill-rule="evenodd"/>
<path d="M404 247.7h.3v.2h-.3z" fill-rule="evenodd"/>
<path d="M404 247.9h.3v2h-.3z" fill-rule="evenodd"/>
<path d="M404 249.9h.3v.2h-.3z" fill-rule="evenodd"/>
<path d="M404 252.3h.3v.3h-.3z" fill-rule="evenodd"/>
<path d="M404 252.6h.3v1.2h-.3z" fill-rule="evenodd"/>
<path d="M404 253.8h.3v.3h-.3z" fill-rule="evenodd"/>
<path d="M404 257.8h.3v.2h-.3z" fill-rule="evenodd"/>
<path d="M404 258h.3v1.3h-.3z" fill-rule="evenodd"/>
<path d="M404 259.3h.3v.2h-.3z" fill-rule="evenodd"/>
<path d="M418.9 240.1h.2v.3h-.2z" fill-rule="evenodd"/>
<path d="M418.9 240.4h.2v1.6h-.2z" fill-rule="evenodd"/>
<path d="M418.9 242h.2v.2h-.2z" fill-rule="evenodd"/>
<path d="M418.9 242.2h.2v.8h-.2z" fill-rule="evenodd"/>
<path d="M418.9 243h.2v.3h-.2z" fill-rule="evenodd"/>
<path d="M418.9 245.5h.2v.2h-.2z" fill-rule="evenodd"/>
<path d="M418.9 245.7h.2v2h-.2z" fill-rule="evenodd"/>
<path d="M418.9 247.7h.2v.2h-.2z" fill-rule="evenodd"/>
<path d="M418.9 247.9h.2v2h-.2z" fill-rule="evenodd"/>
<path d="M418.9 249.9h.2v.2h-.2z" fill-rule="evenodd"/>
<path d="M418.9 252.3h.2v.3h-.2z" fill-rule="evenodd"/>
<path d="M418.9 252.6h.2v1.2h-.2z" fill-rule="evenodd"/>
<path d="M418.9 253.8h.2v.3h-.2z" fill-rule="evenodd"/>
<path d="M418.9 257.8h.2v.2h-.2z" fill-rule="evenodd"/>
<path d="M418.9 258h.2v1.3h-.2z" fill-rule="evenodd"/>
<path d="M418.9 259.3h.2v.2h-.2z" fill-rule="evenodd"/>
<path d="M12.6 261.7h.2v.3h-.2z" fill-rule="evenodd"/>
<path d="M12.6 265.7h.2v.2h-.2z" fill-rule="evenodd"/>
<path d="M12.6 265.7h.2v.2h-.2z" fill-rule="evenodd"/>
<path d="M207.7 261.7h.2v.3h-.2z" fill-rule="evenodd"/>
<path d="M207.7 265.7h.2v.2h-.2z" fill-rule="evenodd"/>
<path d="M240.1 261.7v.3z" fill-rule="evenodd"/>
<path d="M240.1 265.7h.3v.2h-.3z" fill-rule="evenodd"/>
<path d="M240.2 261.7l.1 .3z" fill-rule="evenodd"/>
<path d="M250.1 261.7h.3v.3h-.3z" fill-rule="evenodd"/>
<path d="M250.1 265.7h.3v.2h-.3z" fill-rule="evenodd"/>
<path d="M262.4 261.7h.2v.3h-.2z" fill-rule="evenodd"/>
<path d="M262.4 265.7h.2v.2h-.2z" fill-rule="evenodd"/>
<path d="M306.5 261.7h.3v.3h-.3z" fill-rule="evenodd"/>
<path d="M306.5 265.7h.3v.2h-.3z" fill-rule="evenodd"/>
<path d="M323.8 261.7v.3z" fill-rule="evenodd"/>
<path d="M323.8 265.7h.3v.2h-.3z" fill-rule="evenodd"/>
<path d="M323.9 261.7l.1 .3z" fill-rule="evenodd"/>
<path d="M418.9 261.7h.2v.3h-.2z" fill-rule="evenodd"/>
<path d="M418.9 265.7h.2v.2h-.2z" fill-rule="evenodd"/>
<path d="M418.9 265.7h.2v.2h-.2z" fill-rule="evenodd"/>
<circle cx="180.2" cy="127.7" r=".68"/>
</g>
<path d="M113 126.9h.1M113 128.3h.1M113 122.3h.7v15.4l1.1 .8 6.7-.3v.7l-6.7 .3a1.72 1.72 0 0 1-1.8-1.7zM113.7 126.9h.1M113.7 128.3h.1M157.7 138.2h99.4v.7h-99.4zM157.7 138.9v.3h99.4v-.3M157.7 138.2v-15.9h99.4v15.9" fill="none" stroke="#000" stroke-width=".32"/>
<g fill="none" stroke="#000" stroke-width=".3" stroke-dasharray="1.6 .6" stroke-linecap="butt">
<path d="M113 127.5v-.2h.7v.2M113 127.3v-.2h.7v.2M113 127.1h.7M113 128.2l.7 .1M113 128v.2l.7 .1M113 127.7v.3h.7v.2M113 128.3h.7M113 137.5v1.8l1.8-.1M113.7 126.9h-.7M113.7 122.3h44M113.7 127.7v-.2h-.7v.2h.7v.3M114.8 139.2h42.9"/>
<path d="M157.7 138.5h99.4"/>
</g>
<g fill="#000">
<path d="M123.3 136.4v.9l.4 .1a.81 .81 0 0 1 .1-1 .81 .81 0 0 1 1-.1 .76 .76 0 0 1 .9 .7 .76 .76 0 0 1-.9 .8v-.3a.51 .51 0 0 0 .6-.6 .51 .51 0 0 0-.8-.3 .5 .5 0 0 0-.7 .2 .5 .5 0 0 0 .3 .7l-.1 .2-.8-.1zM123.3 135.4l3.1 .6v.2l-3.1-.5z"/>
<path d="M123.9 134.2l3.3-.1v.3l-2.6 .1 .5 .5-.4 .1zM124 132.3l.6-.2 .1 .3a.47 .47 0 0 0-.5 .6 .47 .47 0 0 0 .7 .3h.6a.69 .69 0 0 1-.4-.9 .69 .69 0 0 1 .9-.4 .76 .76 0 0 1 1.1 .6 .76 .76 0 0 1-.7 .9 2.07 2.07 0 0 1-2.6-.7zM125.6 132.5a.66 .66 0 0 0 .3 .8 .66 .66 0 0 0 .9-.3 .69 .69 0 0 0-.5-.7 .69 .69 0 0 0-.7 .2z"/>
<path d="M79.6 141.9a1.01 1.01 0 0 1 1.4 .3 1.01 1.01 0 0 1-.5 1.4l-.7 .9h1.4v.3l-1.9 .1 .5-1a1.34 1.34 0 0 0 .8-1.8 .55 .55 0 0 0-.7-.1 .55 .55 0 0 0-.2 .6h-.4zM81.6 144.4h.4v.4h-.4zM82.7 141.7a.82 .82 0 0 1 1.2 .1 .82 .82 0 0 1-.2 1.2 .93 .93 0 0 1 .2 1.6 .93 .93 0 0 1-1.5-.7h.4a.6 .6 0 0 0 .7 .4 .6 .6 0 0 0 .4-.8 .6 .6 0 0 0-.8-.3v-.3a.5 .5 0 0 0 .7-.4 .5 .5 0 0 0-.5-.6 .5 .5 0 0 0-.5 .5h-.4zM84.9 141.6a1.07 1.07 0 0 1 1.2 .2 1.07 1.07 0 0 1 .2 1.2 1.15 1.15 0 0 1-.1 1.3 1.15 1.15 0 0 1-1.3 .3l-.3-.6 .3-.1a.58 .58 0 0 0 .8 .5 .58 .58 0 0 0 .3-.9v-.4a.87 .87 0 0 1-1.2 .3 .87 .87 0 0 1-.3-1.2zM85.1 141.8a.68 .68 0 0 0-.2 1 .68 .68 0 0 0 .9 .2 .71 .71 0 0 0 .1-.8 .71 .71 0 0 0-.8-.4z"/>
<path d="M117.3 143.2h.2l.1 2.6 .4-.1v.5h-.4l.1 .9h-.3l-.1-.9h-1.1v-.4zM117.3 144l-.8 1.8h.8z"/>
</g>
<text font-size="8.5" x="169.1" y="165">ONE BENT PLATE 06M1022</text>
<text font-size="6.3" x="321.7" y="19.9">BILL OF MATERIAL</text>
<text font-size="5.8" x="345.6" y="203.9">STEEL FAB</text>
<g font-size="5.5">
<text x="204.7" y="100.8">6-5</text>
<text x="117.7" y="111.5">3</text>
<text x="146.8" y="112.7" transform="rotate(-90 146.8 112.7)">x</text>
<text x="162.3" y="111.9">2-1</text>
<text x="212.9" y="111.9">4-3</text>
<text x="137.9" y="120.5" transform="rotate(-90 137.9 120.5)">2</text>
<text x="104.5" y="131.9" transform="rotate(-90 104.5 131.9)">8</text>
<text x="80.3" y="136.8">12</text>
<text x="135.5" y="136" transform="rotate(-90 135.5 136)">7</text>
<text x="116.9" y="153.1">4</text>
<text x="271" y="240.5">REVISIONS</text>
</g>
<g font-size="5.1">
<text x="388.7" y="250.5">25012</text>
<text x="386.5" y="256.6">06M1022</text>
</g>
<text font-size="4.8" x="395.1" y="76.1">Total weight : 78</text>
<g font-size="4.6">
<text x="147.1" y="106.9" transform="rotate(-90 147.1 106.9)">16</text>
<text x="106.3" y="110.3">5/</text>
<text x="109.2" y="112.1">16</text>
<text x="120.1" y="110.3">11/</text>
<text x="125.1" y="112.1">16</text>
<text x="145.5" y="110.9" transform="rotate(-90 145.5 110.9)">11/</text>
<text x="167.8" y="110.6">11/</text>
<text x="172.8" y="112.2">16</text>
<text x="218.4" y="110.6">5/</text>
<text x="221.3" y="112.2">16</text>
<text x="136.9" y="118.2" transform="rotate(-90 136.9 118.2)">1/</text>
<text x="138.3" y="115.2" transform="rotate(-90 138.3 115.2)">2</text>
<text x="145.5" y="118.3" transform="rotate(-90 145.5 118.3)">9/</text>
<text x="147.1" y="115.9" transform="rotate(-90 147.1 115.9)">16</text>
<text x="135.9" y="129.6" transform="rotate(-90 135.9 129.6)">16</text>
<text x="134.5" y="133.9" transform="rotate(-90 134.5 133.9)">13/</text>
<text x="66.9" y="138.4">1/</text>
<text x="70.3" y="139.9">2</text>
<text x="132.9" y="146.7" transform="rotate(-90 132.9 146.7)">3/</text>
<text x="134.5" y="144.2" transform="rotate(-90 134.5 144.2)">16</text>
</g>
<text font-size="4.1" x="345.9" y="208.9">ENTERPRISES, LLC</text>
<g font-size="3.7">
<text x="273.2" y="25.1">ASSEMBLY</text>
<text x="275.6" y="29.9">MARK</text>
<text x="284.8" y="25.1">TOTAL</text>
<text x="286.8" y="29.9">QTY</text>
<text x="295" y="25.1">SUB-PIECE</text>
<text x="298" y="29.9">MARK</text>
<text x="310.4" y="25.1">UNIT</text>
<text x="311" y="29.9">QTY</text>
<text x="328.7" y="29.9">DESCRIPTION</text>
<text x="329.4" y="25.1">MATERIAL</text>
<text x="352.9" y="29.9">FT</text>
<text x="357" y="25.1">LENGTH</text>
<text x="360.2" y="29.9">IN</text>
<text x="378.2" y="25.1">REMARKS</text>
<text x="397.8" y="29.9">WEIGHT</text>
<text x="398.3" y="25.1">UNIT</text>
<text x="408.2" y="29.9">WEIGHT</text>
<text x="408.8" y="25.1">TOTAL</text>
<text x="272" y="34.7">06M1022</text>
<text x="287.9" y="34.7">ONE</text>
<text x="319.2" y="34.7">BENT PLATE</text>
<text x="369.9" y="34.7">PNT</text>
<text x="403" y="34.7">78</text>
<text x="413.4" y="34.7">78</text>
<text x="290.9" y="39.4">1</text>
<text x="294.4" y="39.4">06M1022</text>
<text x="315.7" y="39.4">1</text>
<text x="319.2" y="39">PL</text>
<text x="325.7" y="39">x11</text>
<text x="355.9" y="39.4">6</text>
<text x="358.8" y="39.4">5</text>
<text x="369.9" y="39.4">BENT A36</text>
<text x="403" y="39.4">78</text>
<text x="413.4" y="39.4">78</text>
<text x="325.2" y="163.3">FOR SHOP USE :</text>
<text x="383.5" y="163.3">QUALITY CONTROL</text>
<text x="391.3" y="167.7">CHECK</text>
</g>
<text font-size="3.3" x="379.4" y="254.8">DWG</text>
<g font-size="3">
<text x="322.1" y="38.3">5/</text>
<text x="323.6" y="39.4">16</text>
<text x="329.5" y="38.3">3/</text>
<text x="331" y="39.4">8</text>
<text x="336.1" y="167.3">INITIAL</text>
<text x="349.8" y="166.9">HOURS</text>
<text x="364.4" y="167.1">DATE</text>
<text x="325.1" y="171.2">CUT</text>
<text x="399.7" y="172.7">DIMENSIONAL</text>
<text x="325.1" y="175.5">VISUAL</text>
<text x="325.1" y="179.9">DATE</text>
<text x="399.7" y="177.8">VISUAL</text>
<text x="325.6" y="184.1">DATE</text>
<text x="399.7" y="182.9">DATE</text>
<text x="346" y="214.8">MISCELLANEOUS METALS FABRICATOR AND ERECTORS</text>
<text x="346" y="218.5">623 BAUMGARDNER ROAD, LANCASTER, PA17603</text>
<text x="346" y="222.1">TEL.</text>
<text x="346" y="225.2">WWW.STEELFABENTERPRISES.COM</text>
<text x="352.9" y="222.1">(717)464-0330</text>
<text x="378.3" y="222.1">FAX (717)464-9464</text>
<text x="324.7" y="230.1">PROJECT OWNER : CK CAPITAL, LLC</text>
<text x="208.8" y="238.5">ALL RE-ENTRANT CUT</text>
<text x="324.6" y="234.4">PROJECT DESCRIPTION : CLEVELAND BROTHERS-MILESBURG</text>
<text x="324.9" y="239.1">PROJECTADDRESS : 1025N. EAGLE VALLEY ROAD, HOWARD, PA16841</text>
<text x="208.8" y="241.8">TO BE</text>
<text x="218.3" y="241.8">&quot; RADIUSED (U.N.O)</text>
<text x="242.6" y="244.6">REV#</text>
<text x="252.7" y="244.6">DWN BY</text>
<text x="278.1" y="244.6">DESCRIPTION</text>
<text x="313.5" y="244.6">DATE</text>
<text x="324.5" y="243.8">CONTRACTOR : KINSLEY CONSTRUCTION, INC.</text>
<text x="208.5" y="246.5">WELDS : E70XX</text>
<text x="208.7" y="250.9">HOLES :</text>
<text x="223.9" y="251.1">&quot; DIA (U.N.O)</text>
<text x="242.6" y="248.9">A</text>
<text x="252.7" y="248.9">GSV</text>
<text x="264.9" y="248.9">ISSUED FOR APPROVAL</text>
<text x="308.9" y="248.9">Jun 11</text>
<text x="315.5" y="248.9">2025</text>
<text x="324.7" y="249.7">DRAWN BY : BAS</text>
<text x="358.1" y="250.1">DATE : 05-26-2025</text>
<text x="379.2" y="248.4">PROJ.</text>
<text x="379.2" y="251.5">NO. :</text>
<text x="407.1" y="250.1">REV #</text>
<text x="208.8" y="255.8">MAT'L :</text>
<text x="219" y="255.9">A36 (U.N.O)</text>
<text x="242.6" y="252.9">0</text>
<text x="252.7" y="252.9">GSV</text>
<text x="264.9" y="252.9">ISSUED FOR FABRICATION</text>
<text x="308.9" y="252.9">Jul 28</text>
<text x="315" y="252.9">2025</text>
<text x="324.6" y="257.2">CHECKED BY : GSV</text>
<text x="358.2" y="257.1">DATE : 05-27-2025</text>
<text x="411.3" y="255.1">0</text>
<text x="208.6" y="260.4">CLEAN : SSPC-SP3</text>
<text x="324.6" y="262.5">DWG DESCRIPTION :</text>
<text x="349.7" y="262.5">BENT PLATE DETAIL</text>
<text x="379.4" y="258.6">NO. :</text>
<text x="208.9" y="264.5">PAINT : SHOP PRIMER</text>
</g>
<g font-size="2.7">
<text x="336" y="188.9">THE INFORMATION NOTED HEREON THIS DRAWING IS THE</text>
<text x="336" y="192.1">PROPERTY OF STEEL FAB ENTERPRISES, INC. AND SHALL</text>
<text x="336" y="195.3">NOTED BE USED WITHOUT WRITTEN CONSENT.</text>
</g>
<g font-size="2.5">
<text x="11.8" y="237.2" transform="rotate(-90 11.8 237.2)">03:32:48</text>
<text x="11.8" y="244.1" transform="rotate(-90 11.8 244.1)">2025</text>
<text x="215.9" y="241.1">1/</text>
<text x="217.3" y="242">2</text>
<text x="11.8" y="250.1" transform="rotate(-90 11.8 250.1)">Jul 29</text>
<text x="219.3" y="250.4">13/</text>
<text x="221.8" y="251.3">16</text>
<text x="11.9" y="265.9" transform="rotate(-90 11.9 265.9)">PRINTED ON</text>
</g>
</svg>
